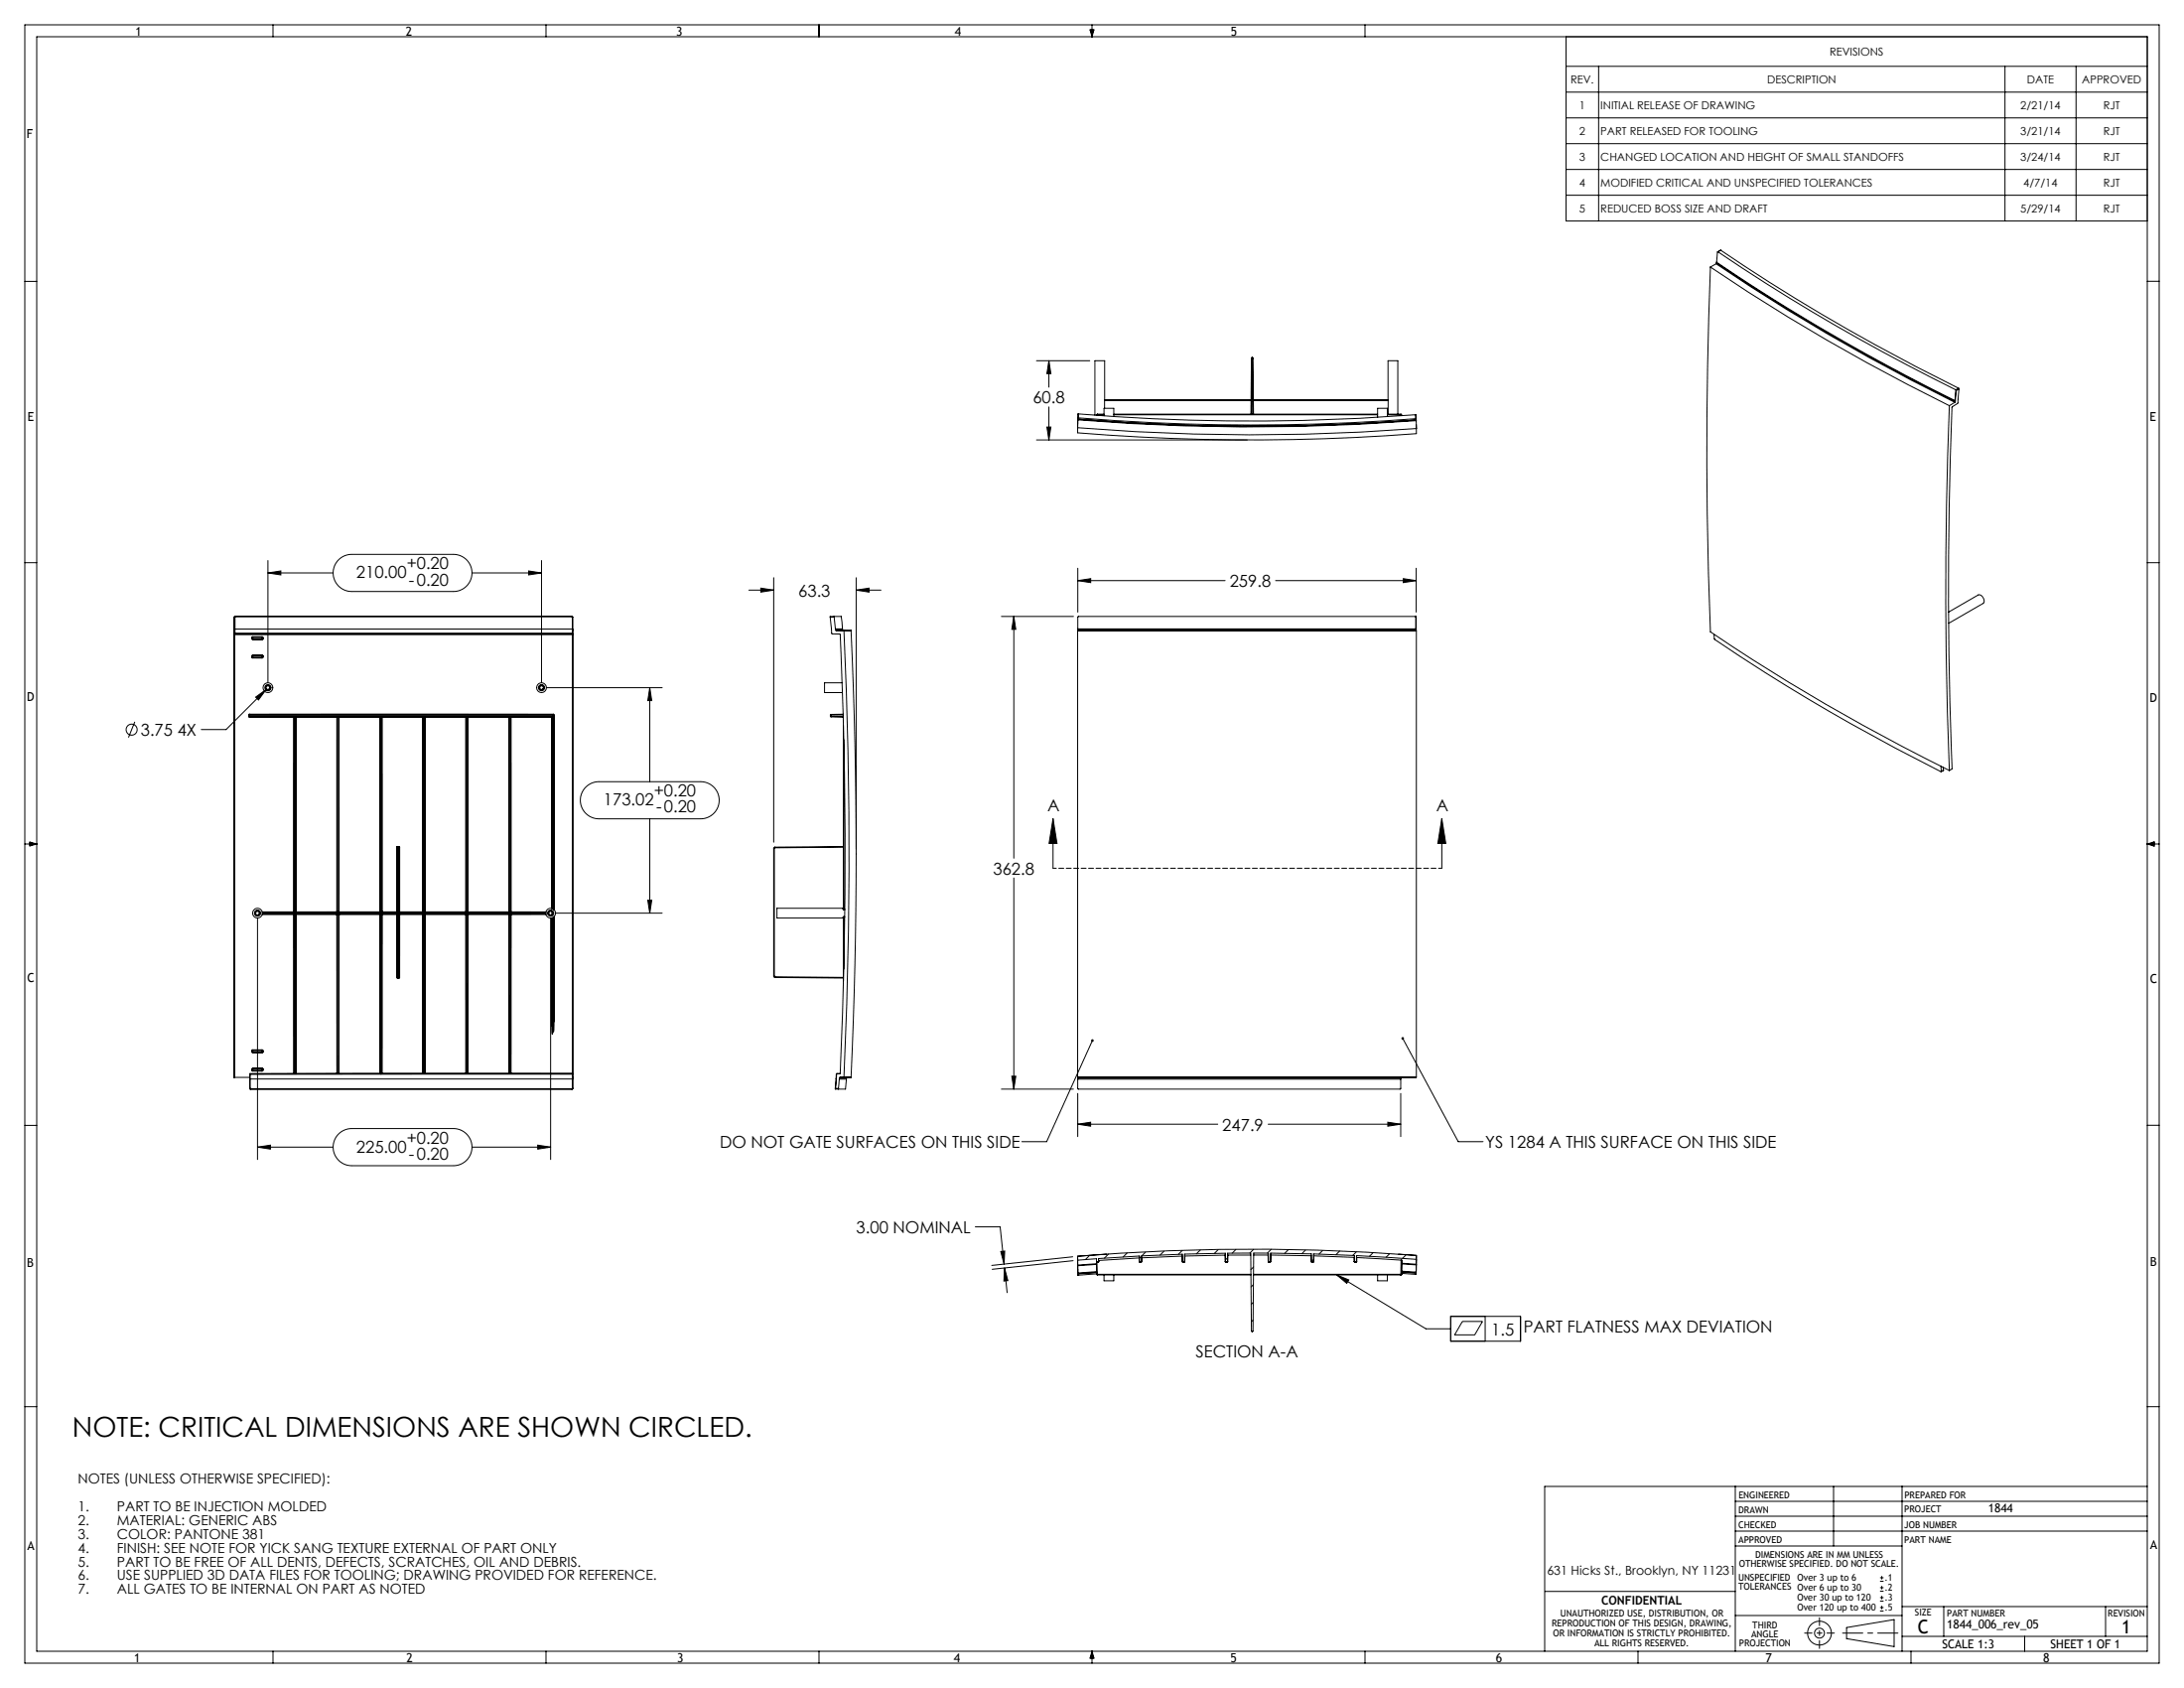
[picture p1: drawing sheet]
<svg xmlns="http://www.w3.org/2000/svg" width="559mm" height="432mm" viewBox="0 0 559 432" stroke-linecap="round" stroke-linejoin="round" font-family="sans-serif">
<g fill="none" stroke="#000" stroke-width=".25">
<path d="M6.3 6.4h546.1v419h-546.1zM9.4 9.4h540v413h-540zM69.8 6.4v3M139.7 6.4v3M209.5 6.4v3M278.9 7.6h1l-.5 1.8zM279.1 7.6l.3 1.8M279.4 6.4v3M279.7 7.6l-.3 1.8M349.2 6.4v3M400.7 9.4v47.1h148.7M400.7 17h148.7"/>
<path d="M409 17v39.5M513 17v39.5M531.2 17v39.5M400.7 30.2h148.7M400.7 36.8h148.7M400.7 23.6h148.7M400.7 43.3h148.7M400.7 49.9h148.7M6.3 72h3.1M437.6 68.3a1181.9 1181.9 0 0 0 0 93.3 515.9 515.9 0 0 0 61.2 35.5M437.6 68.3a516 516 0 0 0 61.2 35.5M439.1 67.5l-1.5 .8"/>
<path d="M439.1 67.5a513.2 513.2 0 0 0 61 35.4M439.2 67.3a513 513 0 0 0 61 35.4M439.2 67.3l-.1 .2M439.2 67.1a515.9 515.9 0 0 0 61 35.4M439.2 67.1v.2M439.6 64.4a509.9 509.9 0 0 0 60.8 35.3M439.6 64.4l-.4 2.7M440.3 64l-.7 .4M440.3 64a505.6 505.6 0 0 0 60.8 35.3M440.3 64l-.8 .4M549.4 72h3M265.2 92.3h13.6"/>
<path d="M268.4 92.3l.5 3.3h-1zM268.4 92.3v6.8M320.2 91.8h.2M320.2 91.8l-.1 14.1M320.4 91.8h.1M320.4 91.8l-.2 14.1M320.4 91.4l-.2 .4M320.4 91.4v.4M320.4 91.4h.1M320.4 91.4l.2 .4M320.4 91.8h.2M320.4 91.8l.2 14.1"/>
<path d="M320.6 91.8l.1 14.1M500.4 99.7h.1M500.4 99.7l.1 .2M500.4 99.7l-.2 2.8M500.5 99.9l-.2 2.6M501.1 99.3h.1M501.1 99.3l-.7 .4M501.1 99.3l.1 .2M501.2 99.5l-.3 3.6-1.4 1a1127.1 1127.1 0 0 0 0 92.6l-.7 .4M501.2 99.5l-.7 .4M265.2 112.5h53.9M267.9 109.2h1l-.5 3.3z"/>
<path d="M268.4 104.1v8.4M275.7 109.4v1.3M275.7 109.4a549.5 549.5 0 0 0 86.7 .2M275.8 107.5h.1M275.8 107.4l-.1 2M275.8 107.3l-.1 2.1M275.8 107.4a547.4 547.4 0 0 0 86.4 .2M275.8 107.2a547.3 547.3 0 0 0 86.4 .2M275.8 107.2v.2M275.8 107.2a547.3 547.3 0 0 0 86.4 .3M275.8 107.2h.1M275.8 106.9v.6"/>
<path d="M275.9 106.9a542.7 542.7 0 0 0 86.3 .2M275.9 106.9h-.1M276 105.9l-.1 1M276 105.9a541.3 541.3 0 0 0 86.2 .2M276 105.9h-.2v1M280.6 106.1h.2M280.6 106.1v.1M280.8 105.9l-.2 .2M280.8 105.9v.2M280.8 105.9h1.7M280.8 106.1v.1M280.8 106.1h1.7"/>
<path d="M282.5 106.4v-2h2.5v2.1M282.6 102.4v2M282.6 102.4h37.5M282.6 102.3v.1M282.6 102.3h37.5M282.6 102.3v-10h-2.5v13.9M285 105.9h67.5M285 106.1h67.5M320.7 102.3h34.4M320.7 102.4h34.5M355 106.6v-2.2h-2.5v2.3M355 105.9h3.4"/>
<path d="M355 106.1h3.4M355.1 102.3v-10h2.5v13.6M355.1 102.3l.1 .1M355.2 102.4v3.5M358.4 105.9l.2 .2M358.4 106.1h.2M358.4 105.9v.2M358.4 106.1v.2M358.6 106.1v.2M362.2 106.1v1M362.2 106.1h.1l.1 1M362.2 106.1h.1"/>
<path d="M362.2 107.5v.1M362.2 107.4h.1M362.2 107.1h.2M362.2 107.1v.3M362.2 107.1h.1M362.4 107.1v.3M362.4 107.4v.2M362.4 107.4l-.2 .1M362.4 107.4h.1M362.4 107.4h-.2M362.4 107.6v2M362.4 107.6h-.2"/>
<path d="M362.4 109.6v1.3a541.3 541.3 0 0 1-86.7-.2M498.8 103.8a1182.1 1182.1 0 0 0 0 93.3M500.1 102.9h.1M500.2 102.9l-1.4 .9M500.2 102.7l-.1 .2M500.2 102.7h.1M500.2 102.5v.2M500.2 102.5h.1M500.3 102.7l-.1 .2M500.3 102.5v.2M6.3 143.9h3.1M59.9 157.9h.1"/>
<path d="M59.9 157.9v4.1M60.1 157.7l-.2 .2M60.1 157.7h.1M60.1 157.7h86.2M60.1 157.7v3.2M68.6 146.6l3.3-.5v1zM68.6 143.4v31.2M68.6 146.6h16.6M86.6 143.2l1.6-1 1.5-.4h26.3a4.8 4.8 0 0 1 4.8 4.8 4.8 4.8 0 0 1-4.8 4.7h-26a4.8 4.8 0 0 1-4.4-2.9 4.8 4.8 0 0 1 1-5.2zM120.8 146.6h17.8M135.3 146.1l3.3 .5-3.3 .5zM138.6 143.4v31.2"/>
<path d="M146.3 157.7l.2 .2M146.3 157.7h.1M146.5 157.9v3h-86.4M146.5 157.9h.1M191.6 151h6.4M194.7 150.4l3.3 .6-3.3 .5zM198 147.8v67.6M212.4 157.9l.4 4.1 2.2 .3a1231.8 1231.8 0 0 1 0 112.4h-.9M213.4 157.7h-1v.2M213.4 157.7v.2M213.4 157.7h1.8M213.4 157.9h-1"/>
<path d="M213.4 157.9l.3 3M215.2 157.7l.4 3.5M219.1 151l3.3-.6v1.1zM219.1 147.8v69.4M219.1 151h6.3M256.2 157.7h18.5M259.4 157.7l.5 3.3h-1zM259.4 157.7v61.8M275.8 148.5l3.3-.5v1zM275.8 145.4v11.2M275.8 148.5h37.7M326.4 148.5h36"/>
<path d="M359.1 148l3.3 .5-3.3 .5zM362.2 157.7h-86.3l-.1 .2v3.2h86.4M362.2 157.7h.1M362.2 157.7l.2 3.2M362.2 157.7v3.2M362.4 145.4v11.2M498.6 156.6l7.6-4.4a1.44 1.44 0 0 1 1.2 2.2l-8.8 5M498.6 156.6h.1M549.4 143.9h3M59.9 162.3v113.3M59.9 162.3h.1M59.9 162.2v.1"/>
<path d="M59.9 161.1v114.5M59.9 162.2h.1M59.9 162v.2M59.9 162h.2M59.9 160.9h.2M60 162.3h86.5M60 162.3v113.3M60 162.2h86.5M60 162.2v.1M60.1 162.2h86.4M60.1 162.2h-.2M60.1 162h86.4"/>
<path d="M60.1 160.9v1.1M60.1 162v.2M64.5 168.1l.2 .2M64.5 168.1h.1M64.5 167.8v.3M64.5 167.8h.1M64.5 163.4l.2 .3M64.5 163.4h.1M64.5 163.1v.3M64.5 163.1h.1M64.5 168.1l.2 .1M64.6 163.4l.1 .2"/>
<path d="M64.6 163.1v.3M64.6 163.1h.1M64.6 163.4h.1M64.6 168.1l.1 .1M64.6 167.8v.3M64.6 163.4l.1 .1M64.7 168.3h2.4M64.7 167.5l-.2 .3M64.7 167.5v.1M64.7 163.7h2.4M64.7 162.9l-.2 .2M64.7 162.9v.1"/>
<path d="M64.7 168.2v.1M64.7 168.2h2.4M64.7 167.6l-.2 .2M64.7 167.6h.1M64.7 168.2h.1M64.7 167.6v.1M64.7 167.7l-.1 .1M64.7 167.7h2.4M64.7 163.6v.1M64.7 163.6h2.4M64.7 163l-.1 .1M64.7 163h.1"/>
<path d="M64.7 163.1h-.1M64.7 163v.1M64.7 163.5v.1M64.7 163.1h2.4M64.7 163.5h2.4M64.7 163.6h.1M65.4 178.3l2.7-1.9-2 2.7zM67.1 162.9l.2 .2M67.1 162.9h-2.4M67.1 162.9v.1M67.1 163.1h.1M67.1 163.5v.1"/>
<path d="M67.1 163v.1M67.1 163l.1 .1M67.1 163.6h.1M67.1 167.5l.2 .3M67.1 167.5h-2.4M67.1 167.5v.1M67.1 168.2h.1M67.1 167.6v.1M67.1 167.7v.1M67.1 167.6l.1 .2M67.1 163h-2.4M67.1 163h.1"/>
<path d="M67.1 163.6v.1M67.1 167.6h-2.4M67.1 167.6h.1M67.1 168.2v.1M67.1 163.4v.1M67.1 163.4h.1M67.1 163.1v.3M67.1 168.1v.1M67.1 168.1h.1M67.1 167.8h.1M67.1 167.8v.3M67.2 163.4l-.1 .2"/>
<path d="M67.2 163.4h.1M67.2 168.1l-.1 .1M67.2 168.1h.1M67.2 163.1v.3M67.2 163.1h.1M67.2 167.8v.3M67.2 167.8h.1M67.3 163.1v.3M67.3 163.1h-.1M67.3 163.4l-.2 .3M67.3 163.4h-.1M67.3 167.8v.3"/>
<path d="M67.3 167.8h-.1M67.3 168.1l-.2 .2M67.3 168.1h-.1M68.1 176.4l-10.3 10.2h-6.3M139.8 175.9h29.6M146.5 162v.2M146.5 162.2h.1M146.5 161.1l.1 114.5M146.5 160.9v1.1M146.5 162.2v.1M146.5 162.3v112.4M166.3 175.9l.5 3.3h-1.1z"/>
<path d="M166.3 175.9v24.1M213.7 160.9h1.8M213.7 160.9l.1 .2M213.8 161.1l.1 .2M213.8 161.1h1.7M213.9 161.3h2M213.9 161.3h3.9M215.4 174.7h-4.4v2.5h4.5M215.5 160.9h.1M215.9 161.3a1248.2 1248.2 0 0 1 0 114.3M215.9 161.3h1.9M217.8 161.3a1249.9 1249.9 0 0 1 0 114.3h-1.9"/>
<path d="M275.7 161.3h86.7v114.3h-86.7zM275.8 160.9h86.4M362.2 161.1v.2h-86.4M362.2 160.9v.2M362.2 161.1h.2M362.2 160.9h.2M362.4 161.1v.2M362.4 160.9v.2M438.5 162.2l.2 1.3a491.5 491.5 0 0 0 57.9 33.9l.1-.1M34.5 184.6l-1.6 4.1M63.6 182.9h.1M63.6 183.3l.2 .1"/>
<path d="M63.6 182.9v.4M63.7 183.2h.2M63.7 182.9h.2M63.7 183.2l.2 .2M63.7 183.2l-.1 .1M63.7 182.9v.3M63.8 182.7l.1 .1M63.8 182.7l-.2 .2M63.8 183.4h11.3M63.8 182.7h77.8M63.9 182.9v.3M63.9 182.8l-.2 .1"/>
<path d="M63.9 182.8v.1M63.9 182.9h77.6M63.9 182.8h77.6M63.9 183.2v.2M63.9 183.4h-.1M63.9 183.2h77.6M63.9 183.4h77.7M75.1 183.4l.1 .1M75.1 183.4l.2 .1M75.1 183.4h.1M75.2 183.5v49.7M75.2 183.5h.1"/>
<path d="M75.3 183.5h-.1M75.3 183.5h.3M75.3 183.5v49.7M75.6 183.5h.1M75.6 183.5v49.7M75.7 183.5v49.7M75.7 183.5h.1M75.8 183.4l-.2 .1M75.8 183.4l-.1 .1M75.8 183.4h.1M75.8 183.4h10.3M86.1 183.4l.1 .1"/>
<path d="M86.1 183.4l.2 .1M86.1 183.4h.1M86.2 183.5v49.7M86.2 183.5h.1M86.3 183.5h-.1M86.3 183.5h.3M86.3 183.5v49.7M86.6 183.5h.1M86.6 183.5v49.7M86.7 183.5v49.7M86.7 183.5h.1M86.7 183.5l.1 49.7"/>
<path d="M86.8 183.4l-.2 .1M86.8 183.4l-.1 .1M86.8 183.4h.1M86.8 183.4h10.3M97.1 183.4l.1 .1M97.1 183.4l.2 .1M97.1 183.4h.1M97.2 183.5v49.7M97.2 183.5h.1M97.3 183.5h-.1M97.3 183.5h.3M97.3 183.5v49.7"/>
<path d="M97.6 183.5h.1M97.6 183.5v49.7M97.7 183.5v49.7M97.7 183.5h.1M97.8 183.5v49.7M97.8 183.4l-.2 .1M97.8 183.4l-.1 .1M97.8 183.4h.1M97.8 183.4v.1M108.1 183.4l.1 .1M108.1 183.4h-10.3M108.1 183.4l.2 .1"/>
<path d="M108.1 183.4h.1M108.2 183.5v49.7M108.2 183.5h.1M108.3 183.5h-.1M108.3 183.5h.3M108.3 183.5v49.7M108.6 183.5h.1M108.6 183.5v49.7M108.7 183.5v49.7M108.7 183.5h.1M108.7 183.5l.1 49.7M108.8 183.4l-.2 .1"/>
<path d="M108.8 183.4l-.1 .1M108.8 183.4h.1M119.1 183.4l.1 .1M119.1 183.4h-10.3M119.1 183.4l.2 .1M119.1 183.4h.1M119.2 183.5v49.7M119.2 183.5h.1M119.3 183.5h-.1M119.3 183.5h.3M119.3 183.5v49.7M119.6 183.5h.1"/>
<path d="M119.6 183.5v49.7M119.7 183.5v49.7M119.7 183.5h.1M119.7 183.5l.1 49.7M119.8 183.4l-.2 .1M119.8 183.4l-.1 .1M119.8 183.4h.1M130.1 183.4l.1 .1M130.1 183.4h-10.3M130.1 183.4l.2 .1M130.1 183.4h.1M130.2 183.5v49.7"/>
<path d="M130.2 183.5h.1M130.3 183.5h-.1M130.3 183.5h.3M130.3 183.5v49.7M130.6 183.5h.1M130.6 183.5v49.7M130.7 183.5v49.7M130.7 183.5h.1M130.8 183.4l-.2 .1M130.8 183.4l-.1 .1M130.8 183.4h.1M141.1 183.4l.1 .1"/>
<path d="M141.1 183.4h-10.3M141.1 183.4l.2 .1M141.1 183.4h.1M141.2 183.5v48.8M141.2 183.5h.1M141.3 183.5h-.1M141.3 183.5h.3M141.3 183.5v48.8M141.5 183.2l.1 .2M141.5 182.8v.1M141.5 183.2l.2 .1M141.5 182.9h.2"/>
<path d="M141.5 182.8l.2 .1M141.5 182.9v.3M141.6 182.7l.1 .2M141.6 182.7l-.1 .1M141.6 183.4h.1M141.6 183.4v.1M141.6 183.5h.1M141.6 183.5v49M141.7 183.3l-.1 .1M141.7 182.9v.4M141.7 183.3h.1M141.7 183.3v.2"/>
<path d="M141.7 183.5v49.1M141.7 182.9v49.7M141.7 182.9h.1M212.5 183.2l.1 .1M212.5 182.9h.1M212.5 183.2l.1 .2M212.5 182.9v.3M212.6 182.8v.1M212.6 183.3l3.1 .1h-3.1M212.6 183.3v.1M212.6 182.8l-.1 .1M212.6 182.9v.4"/>
<path d="M215.7 182.7l-3.1 .1M215.7 182.9h-3.1M215.8 185.6v46.9M215.9 189.2v43.4M496.6 196l.1 1.3M497.2 196.3v.7M497.2 197.1l-.5 .3M497.2 196.9l.1 .1M497.2 197l-.5 .3M497.2 197v.1M497.3 197l-.1 .1M497.3 197h-.1"/>
<path d="M6.3 215.9h3.1M7.6 215.4l1.8 .5-1.8 .5zM7.6 215.6l1.8 .3M9.4 215.9l-1.8 .3M101.5 216.7v16.6M101.5 216.7l.2 .2M101.7 216.5l-.2 .2M101.7 216.5l.1 .2M101.7 216.5h.4M101.7 216.9v.1M101.7 217h.2M101.7 217v32.7"/>
<path d="M101.8 216.7l.1 .3M101.8 216.7l-.1 .2M101.8 216.7h.1M101.9 217h.1M101.9 217v32.7M101.9 217h.2M101.9 216.7v.3M101.9 216.7l.2 .2M102.1 217v32.7M102.1 216.9v.1M102.1 216.5l.2 .2M102.1 216.5l-.2 .2"/>
<path d="M102.3 216.7l-.2 .2M102.3 216.7v16.6M149.9 201.4l1.5-1.1 1.5-.3h26.4a4.8 4.8 0 0 1 4.7 4.7 4.8 4.8 0 0 1-4.7 4.8h-26.1a4.8 4.8 0 0 1-4.4-3 4.8 4.8 0 0 1 1.1-5.1zM166.3 209.5v24.1M198 217h.1M198 217v32.7M198.1 217v32.7M198.3 216.9l-.2 .1M198.3 216.7v.2M198.3 216.7l-.3 .3M215.8 216.6l-17.5 .1M215.8 216.7l-17.5 .2"/>
<path d="M269.4 209.4l1 6.4h-2zM269.4 209.4v12.7M368.9 209.4l1 6.4h-2zM368.9 209.4v12.7M549.4 215.9h3M549.4 215.9l1.8 .3M549.4 215.9l1.8-.6v1.2zM551.2 215.6l-1.8 .3M65.9 234.9v61.7M67.1 233.9h8M67.1 233.3h34.5M67.1 233.8h34.5"/>
<path d="M67.1 233.5h34.5M67.1 233.7h34.5M75.1 233.9l.1 .1M75.1 233.3h-8M75.1 233.3h.1M75.1 233.3h.2M75.1 233.9l.2 .1M75.1 233.9h.1M75.2 233.2l-.1 .1M75.2 234v40.6M75.2 233.2h.1M75.2 234h.1"/>
<path d="M75.3 233.2v.1M75.3 234h-.1M75.3 233.3h.3M75.3 233.2h.3M75.3 234h.3M75.3 234v40.6M75.6 233.2v.1M75.6 234h.1M75.6 234v40.6M75.7 233.2h-.1M75.7 233.2l.1 .1M75.7 234h.1"/>
<path d="M75.7 234v40.6M75.7 233.2h.1M75.8 233.3h-.2M75.8 233.9l-.2 .1M75.8 233.9l-.1 .1M75.8 233.9h.1M75.8 233.3h.1M75.8 233.9h10.3M86.1 233.9l.1 .1M86.1 233.3h-10.3M86.1 233.3h.1M86.1 233.3h.2"/>
<path d="M86.1 233.9l.2 .1M86.1 233.9h.1M86.2 234v40.5M86.2 233.2l-.1 .1M86.2 233.2h.1M86.2 234v40.6M86.2 234h.1M86.3 234h-.1M86.3 233.2v.1M86.3 233.3h.3M86.3 233.2h.3M86.3 234h.3"/>
<path d="M86.3 234v40.6M86.6 234h.1M86.6 233.2v.1M86.6 234v40.6M86.7 233.2h-.1M86.7 233.2l.1 .1M86.7 234v40.6M86.7 234h.1M86.8 233.2v.1M86.8 234l-.1 40.5M86.8 233.2h-.1M86.8 233.3h-.2"/>
<path d="M86.8 233.9l-.2 .1M86.8 233.9l-.1 .1M86.8 233.9h.1M86.8 233.9v.1M86.8 233.9h10.3M86.8 233.3h.1M97.1 233.9l.1 .1M97.1 233.3h-10.3M97.1 233.3h.1M97.1 233.3h.2M97.1 233.9l.2 .1M97.1 233.9h.1"/>
<path d="M97.2 233.2l-.1 .1M97.2 234v40.5M97.2 233.2h.1M97.2 234v40.6M97.2 234h.1M97.3 233.2v.1M97.3 234h-.1M97.3 233.3h.3M97.3 233.2h.3M97.3 234h.3M97.3 234v40.7M97.6 234h.1"/>
<path d="M97.6 233.2v.1M97.6 234v40.7M97.7 233.2h-.1M97.7 233.2l.1 .1M97.7 234v40.6M97.7 234h.1M97.8 233.2v.1M97.8 234l-.1 40.5M97.8 233.2h-.1M97.8 233.3h-.2M97.8 233.9l-.2 .1M97.8 233.9l-.1 .1"/>
<path d="M97.8 233.9h.1M97.8 233.9v.1M97.8 233.3h3.7M97.8 233.3h.1M97.8 233.9h3.7M101.5 233.3h.1M101.5 233.9v16.1M101.6 233.3v.2M101.6 233.8l-.1 .1M101.6 233.7v.1M101.6 233.5v.2M102.2 233.7v.1"/>
<path d="M102.2 233.5v.2M102.2 233.5h37.4M102.2 233.7h37.4M102.2 233.3v.2M102.2 233.8l.1 .1M102.2 233.3h37.5M102.2 233.8h37.5M102.3 233.9v16.1M102.3 233.3h-.1M102.3 233.3h5.8M108.1 233.3h.1M108.1 233.9l.1 .1"/>
<path d="M108.1 233.9h-5.8M108.1 233.9l.2 .1M108.1 233.3h.2M108.1 233.9h.1M108.2 233.2l-.1 .1M108.2 234v40.5M108.2 233.2h.1M108.2 234h.1M108.3 233.2v.1M108.3 234h-.1M108.3 233.3h.3M108.3 233.2h.3"/>
<path d="M108.3 234h.3M108.3 234v40.6M108.6 234h.1M108.6 233.2v.1M108.6 234v40.6M108.7 233.2h-.1M108.7 233.2l.1 .1M108.7 234v40.5M108.7 234h.1M108.8 234l-.1 40.5M108.8 233.2v.1M108.8 233.2h-.1"/>
<path d="M108.8 233.9l-.2 .1M108.8 233.3h-.2M108.8 233.9l-.1 .1M108.8 233.9h.1M108.8 233.9v.1M108.8 233.3h10.3M108.8 233.3h.1M119.1 233.3h.1M119.1 233.9l.1 .1M119.1 233.9h-10.3M119.1 233.9l.2 .1M119.1 233.3h.2"/>
<path d="M119.1 233.9h.1M119.2 234v40.5M119.2 233.2l-.1 .1M119.2 233.2h.1M119.2 234h.1M119.3 233.2v.1M119.3 234h-.1M119.3 233.3h.3M119.3 233.2h.3M119.3 234h.3M119.3 234v40.5M119.6 234h.1"/>
<path d="M119.6 233.2v.1M119.6 234v40.5M119.7 233.2h-.1M119.7 233.2l.1 .1M119.7 234v40.5M119.7 234h.1M119.8 234l-.1 40.5M119.8 233.2v.1M119.8 233.2h-.1M119.8 233.9l-.2 .1M119.8 233.3h-.2M119.8 233.9l-.1 .1"/>
<path d="M119.8 233.9h.1M119.8 233.9v.1M119.8 233.3h10.3M119.8 233.3h.1M130.1 233.9l.1 .1M130.1 233.9h-10.3M130.1 233.3h.1M130.1 233.9l.2 .1M130.1 233.3h.2M130.1 233.9h.1M130.2 233.2l-.1 .1M130.2 233.2h.1"/>
<path d="M130.2 234v40.5M130.2 234h.1M130.3 233.2v.1M130.3 234h-.1M130.3 233.3h.3M130.3 233.2h.3M130.3 234h.3M130.3 234v40.5M130.6 233.2v.1M130.6 234h.1M130.6 234v40.5M130.7 233.2h-.1"/>
<path d="M130.7 233.2l.1 .1M130.7 234h.1M130.7 234v40.5M130.7 233.2h.1M130.8 233.9l-.2 .1M130.8 233.3h-.2M130.8 233.9l-.1 .1M130.8 233.9h.1M130.8 233.3h8.9M130.8 233.3h.1M139.7 233.9h-8.9M140.9 234.9v61.7"/>
<path d="M141.1 232.4l.1-.1zM141.1 234.8l.1 .1zM141.2 232.3h.1M141.2 234.9v27.5M141.2 234.9h.1M141.2 233.3a.46 .46 0 0 0-.6 0 .46 .46 0 0 0 0 .6 .46 .46 0 0 0 .6 0M141.2 233.1v1M141.3 234.8v.1M141.3 232.3v.1M141.3 234.9h-.1M141.3 232.3l.3 .2M141.3 234.9v29.6"/>
<path d="M141.6 234.6v.1M141.6 232.5v.1M141.6 232.5l.1 .1M141.6 234.7l-.3 .2M141.6 234.7v29.1M141.7 234.6l-.1 .1M141.7 232.6v.1M141.7 232.6h.1M141.7 234.6v26.7M141.7 234.5v26.8M141.7 234.5v.1M141.7 234.6h.1"/>
<path d="M142.2 233.6h27.2M165.7 230.3h1.1l-.5 3.3zM215.7 234.8h.1M215.7 232.4v.2M215.7 232.6l.2 .1M215.7 234.6v.2M215.7 234.6l.1 .1M215.8 232.4h-.1M215.8 232.3h-17v2.5h17M215.8 232.3h.1M215.8 232.5l-.1 .1M215.8 232.5l.1 .1"/>
<path d="M215.8 232.3l-.1 .1M215.8 234.7v16.3M215.9 234.5l-.2 .1M215.9 234.5v.1M215.9 232.7h.2M215.9 232.6v.1M215.9 234.6l-.1 .1M215.9 232.6h.2M215.9 234.6v13.3M216.1 234.6h-.2M216.1 234.5h-.2M259.4 224.6v54"/>
<path d="M101.5 250l.2 .2M101.7 250.2h.4M101.7 249.9l.1 .1M101.7 249.9l-.2 .1M101.7 249.7h.2M101.7 249.7v.2M101.8 250h.1M101.8 250l-.1 .2M101.9 249.7l-.1 .3M101.9 249.7h.1M101.9 249.7v.3M101.9 249.7h.2"/>
<path d="M101.9 250l.2 .2M102.1 249.7v.2M102.1 249.9l-.2 .1M102.1 249.9l.2 .1M102.3 250l-.2 .2M198 249.7l.3 .3M198 249.7h.1M198.1 249.7l.2 .2M198.3 249.9v.1M198.3 250l17.5 .2M198.3 249.9l17.5 .1M59.9 275.6h.1"/>
<path d="M60 275.6h3.9M60 275.6h-.1M63.9 274.7v.9M63.9 274.7v.1M63.9 275.6v.2M63.9 274.8h.1M63.9 274.8v3.6M63.9 278.4l.2 .2M63.9 278.4h.1M64 274.7h-.1M64 274.7h.1M64 274.7v.1"/>
<path d="M64 274.7l-.1 .1M64 276v2.4M64 276h82.4M64 276l-.1 2.4M64 274.8h-.1M64 274.8v1.2M64 278.4l.1 .1M64 278.4h-.1M64.1 278.6h82.3M64.1 278.6h.1M64.1 278.5v.1M64.5 268.8v.3"/>
<path d="M64.5 269.1l.2 .2M64.5 273.5v.2M64.5 273.7l.2 .3M64.5 269.1l.2 .1M64.5 269.1h.1M64.5 268.8h.1M64.6 273.5h-.1M64.6 273.5h.1M64.6 273.7l.1 .2M64.6 273.7h-.1M64.6 273.7h.1M64.6 273.5v.2"/>
<path d="M64.6 269.1l.1 .1M64.6 268.8v.3M64.6 273.7l.1 .1M64.7 268.6l-.2 .2M64.7 268.6h.1M64.7 269.3h2.4M64.7 273.2l-.2 .3M64.7 273.2v.1M64.7 274h2.4M64.7 269.2v.1M64.7 269.2h2.4M64.7 269.2h.1"/>
<path d="M64.7 268.6v.1M64.7 268.7l-.1 .1M64.7 268.7h2.4M64.7 273.3l-.1 .2M64.7 273.3h.1M64.7 273.9v.1M64.7 273.9h2.4M64.7 273.4l-.1 .1M64.7 273.3v.1M64.7 273.8v.1M64.7 273.4h2.4M64.7 273.8h2.4"/>
<path d="M64.7 273.9h.1M67.1 273.2l.2 .3M67.1 273.2h-2.4M67.1 273.2v.1M67.1 273.3v.1M67.1 273.4v.1M67.1 273.8v.1M67.1 273.3l.1 .2M67.1 273.9h.1M67.1 268.5l.2 .3M67.1 268.5l-2.4 .1M67.1 268.5v.1"/>
<path d="M67.1 268.6v.1M67.1 269.2h.1M67.1 268.7v.1M67.1 268.6l.1 .2M67.1 273.9v.1M67.1 273.3h-2.4M67.1 273.3h.1M67.1 269.2v.1M67.1 268.6h-2.4M67.1 268.6h.1M67.1 273.7v.1M67.1 273.7h.1"/>
<path d="M67.1 273.5h.1M67.1 273.5v.2M67.1 269.1v.1M67.1 269.1h.1M67.1 268.8h.1M67.1 268.8v.3M67.2 273.7l-.1 .2M67.2 273.7h.1M67.2 269.1l-.1 .1M67.2 269.1h.1M67.2 273.5h.1M67.2 273.5v.2"/>
<path d="M67.2 268.8h.1M67.2 268.8v.3M67.3 273.7l-.2 .3M67.3 273.5v.2M67.3 269.1l-.2 .2M67.3 268.8v.3M75.1 274.6h.1M75.1 274.6l-11.1 .1M75.1 274.6h.2M75.2 274.6h-.1M75.2 274.6h.1M75.3 274.6h.3"/>
<path d="M75.3 274.6h.1M75.6 274.6h.1M75.7 274.6h-.1M75.7 274.6h.1M75.8 274.6h-.2M75.8 274.6h.1M86.1 274.6h.1M86.1 274.6h-10.3M86.2 274.5l-.1 .1M86.2 274.5v.1M86.2 274.6h.1M86.2 274.6h-.1"/>
<path d="M86.2 274.6l-22.2 .1M86.3 274.6h.1M86.3 274.6h-.1M86.3 274.6h.3M86.6 274.6h.1M86.7 274.6h-.1M86.7 274.6h.1M86.7 274.5v.1M86.7 274.5l.1 .1M86.8 274.6h-.1M86.8 274.6h.1M97.1 274.6h-10.4"/>
<path d="M97.1 274.6h.1M97.1 274.6l.2 .1M97.2 274.5l-.1 .1M97.2 274.5h.1M97.2 274.5v.1M97.2 274.6l.1 .1M97.2 274.6h-.1M97.3 274.7h.3M97.3 274.7h.1M97.6 274.7h.1M97.7 274.6l-.1 .1M97.7 274.6h.1"/>
<path d="M97.7 274.5l.1 .1M97.7 274.5v.1M97.7 274.5h.1M97.8 274.6l-.2 .1M97.8 274.6h.1M108.1 274.6h.1M108.1 274.6h-10.3M108.1 274.6l.2 .1M108.2 274.5h.1M108.2 274.5l-.1 .1M108.2 274.5l.1 .1M108.3 274.6v.1"/>
<path d="M108.6 274.6v.1M108.6 274.6h-.3M108.6 274.7h-.3M108.7 274.5l-.1 .1M108.7 274.5l.1 .1M108.7 274.5h.1M108.8 274.6l-.2 .1M108.8 274.6h37.6M108.8 274.6h.1M119.1 274.6h.1M119.1 274.6h-10.3M119.1 274.6h.2"/>
<path d="M119.2 274.5l-.1 .1M119.2 274.5h.1M119.3 274.6h.3M119.3 274.5v.1M119.3 274.5h.3M119.6 274.5v.1M119.7 274.5h-.1M119.7 274.5l.1 .1M119.7 274.5h.1M119.8 274.6h-.2M119.8 274.6h.1M119.8 274.6h10.3"/>
<path d="M130.1 274.6h.1M130.1 274.6h.2M130.2 274.5l-.1 .1M130.2 274.5h.1M130.3 274.5v.1M130.3 274.5h.3M130.6 274.6h-.3M130.6 274.5v.1M130.7 274.5h-.1M130.7 274.5l.1 .1M130.7 274.5h.1M130.8 274.6h-.2"/>
<path d="M130.8 274.6h15.7M130.8 274.6h.1M141.2 262.4l.1 2.1M141.6 263.8l-.3 .7M141.7 261.3l-.1 2.5M146.3 278.5h-82.2M146.3 278.5l.1 .1M146.4 278.6h.1M146.4 278.4l-.1 .1M146.4 278.4h.1M146.4 276v2.4M146.4 274.8h-82.4"/>
<path d="M146.4 274.8v1.2M146.4 276h.1M146.4 274.8h.1M146.4 274.6v.2M146.4 274.6l.1 .1M146.5 274.6v.1M146.5 274.6h-.1M146.5 278.4h.1M146.5 278.4l-.1 .2M146.5 274.8v3.6M146.5 274.7v.1M146.5 275.6v2.8"/>
<path d="M146.5 274.7h.1M146.6 275.6h-.1M213.7 278.4l.1 .2M213.8 278.6h.7M213.8 278.4h.7M213.8 278.4v.2M213.9 276l-.1 2.4M213.9 276h.1M214 274.8h.1M214 274.8l-.1 1.2M214 276l-.2 2.4M214.1 274.8l-.1 1.2"/>
<path d="M214.1 274.7v.1M214.1 274.6v.1M214.1 274.6l-.1 .2M214.5 278.4v.2M214.7 276.1h1.8M214.7 276.1l-.2 2.3M214.8 275.8h1.7M214.8 275.8l-.1 .3M214.9 275.6l-.1 .2M215 274.6h-.9M215.9 275.6h-1M216.6 276.1l-.3 2.5h-1.8"/>
<path d="M216.6 275.7v.4M217.8 275.6h-2.9M256.2 278.6h18.4M258.9 275.3h1l-.5 3.3zM275.7 275.6h82.7M275.7 275.6v.2M275.7 276.1h82.7M275.7 275.8h82.7v.3M275.7 275.8v2.6l.2 .2h82.3l.2-.2v-2.3M275.7 279.7v11.1M279.5 266.2l-11.7 25.8h-6.4M358.4 279.7v11.1"/>
<path d="M358.4 275.6h.1M358.4 275.6h3.9M358.9 265.6l14.2 26.4h6.4M6.3 287.9h3.1M65.9 293.4l3.3-.5v1.1zM65.9 293.4h19.3M86.6 290.1l1.6-1 1.5-.4h26.3a4.8 4.8 0 0 1 4.8 4.7 4.8 4.8 0 0 1-4.8 4.8h-26a4.8 4.8 0 0 1-4.4-2.9 4.8 4.8 0 0 1 1-5.2zM120.8 293.4h20.1M137.6 292.9l3.3 .5-3.3 .6zM275.7 287.6l3.4-.5v1zM275.7 287.6h35.9M324.5 287.6h33.9"/>
<path d="M355.1 287.1l3.3 .5-3.3 .5zM549.4 287.9h3M249.5 313.8h6.4l1 9.6M302.5 319.9l-1 1M307.1 319.7l-1 1M311.7 319.7l-1 .9M316.2 319.6l-.9 1M320.7 319.6l-.9 .9M325.2 319.6l-.9 1M329.6 319.7l-.9 .9M334 319.8l-.9 .9M338.4 319.9l-.9 .9"/>
<path d="M256.1 320.1l1-.1-.2 3.4zM257 324.4l.9 3.2-1 .1zM257 324.4l.7 6.3M274.5 321.5l-20.7 2.2M274.6 322.5l-20.7 2.2M275.7 321.4l.1 3.4M275.7 321.4v1M275.7 322.4v1.2M275.7 323.6v.2M275.7 322.4l4.8-.4 .1 .7M275.7 323.8l.1 1.8M275.8 324.9v1.3"/>
<path d="M275.8 324.8v.1M275.8 325.6v.2M275.8 325.9v.3M275.8 325.8v.1M278.8 321.1l-1.1 1.1M280.6 322.7v.1M280.6 322.7v.2M280.6 322.9h.1M280.6 322.9v3.1M280.6 323.3l-4.9 .3M280.6 323.4l-4.9 .4M280.6 325.3l-4.8 .3"/>
<path d="M280.6 325.5l-4.8 .3M280.6 325.5l-4.8 .4M280.6 325.9l-4.8 .3M280.6 326h.1M280.6 326l.2 .1M280.6 322.8v.1M280.6 322.8h.4M280.6 322.9h.4M280.6 322.9l.1 3.1M280.7 326l.1 .1M280.7 326h39.4M280.8 326.1h39.3"/>
<path d="M281 322.8v.1M281.1 322.7v-.7l10.4-.7 .1 1.4M281.1 322.7l-.1 .1M281.1 322.7h.1M281.1 322.7l-.1 .2M281.1 322.4h.1M281.1 322.4v.3M282.5 326.1v1.5h2.5v-1.5M283.1 320.8l-7.4 .6M283.6 320.8l-1 1.1M288.4 320.5l-1.1 1.1M291.5 321.8l-10.4 .6"/>
<path d="M291.5 321.8v.9M291.5 322.7l.1 .2M291.5 322.7h.1M291.5 321.8h.1M291.6 322.7v.1M291.6 322.8v.1M291.6 322.8h.4M291.6 322.9h.4M292 322.8v.1M292.1 322.7v-1.4l10.4-.5 .1 1.9M292.1 322.7l-.1 .1M292.1 322.7h.1"/>
<path d="M292.1 322.7l-.1 .2M292.2 321.8h-.1M292.2 321.8l-.1 .9M293.1 320.3l-1.6 1.6M297.8 320.1l-1 1M302.5 321.3l-10.3 .5M302.5 321.3v1.4M302.5 322.7l.1 .2M302.5 322.7h.1M302.5 321.3h.1M302.6 322.7v.1M302.6 322.8v.1"/>
<path d="M302.6 322.8h.4M302.6 322.9h.4M303 322.8v.1M303.1 322.7v-1.9l10.4-.2 .1 2.1M303.1 322.7l-.1 .1M303.1 322.7h.1M303.1 321.3h.1M303.1 322.7l-.1 .2M303.2 321.3l-.1 1.4M313.4 321.1l-10.2 .2M313.4 321.1l.1 1.6M313.5 322.7l.1 .2"/>
<path d="M313.5 322.7h.1M313.5 321.1h-.1M313.6 322.7v.1M313.6 322.8v.1M313.6 322.8h.4M313.6 322.9h.4M314 322.8v.1M314.1 322.7v-2.1l5.9-.1 .2 20 .2 .1 .2-.1 .2-20 3.7 .1 .1 2.1M314.1 322.7l-.1 .1M314.1 322.7h.1M314.1 321.8l-.5 .5M314.1 321.1h.1"/>
<path d="M314.1 322.7l-.1 .2M314.2 321.1l-.1 1.6M320 321.1h-5.8M320.6 337.7l-.4 .4M320.7 333.1l-.6 .6M320.7 328.6l-.6 .6M320.7 326.1h37.7M320.7 326h37.7M320.7 324.1l-.6 .7M324.4 321h-3.6M324.4 321l.1 1.7M324.5 322.7l.1 .2"/>
<path d="M324.5 322.7h.1M324.5 321h-.1M324.6 322.7v.1M324.6 322.8v.1M324.6 322.8h.4M324.6 322.9h.4M325 322.8v.1M325.1 322.7v-2.1l10.4 .2 .1 1.9M325.1 322.7l-.1 .1M325.1 322.7h.1M325.1 321h.1M325.1 322.7l-.1 .2"/>
<path d="M325.2 321l10.2 .2M325.2 321l-.1 1.7M335.4 321.2h.1M335.4 321.2l.1 1.5M335.5 322.7l.1 .2M335.5 322.7h.1M335.6 322.7v.1M335.6 322.8v.1M335.6 322.8h.4M335.6 322.9h.4M336 322.8v.1M336.1 322.7v-1.9l10.4 .4 .1 1.5"/>
<path d="M336.1 322.7l-.1 .1M336.1 322.7h.1M336.1 322.2l-.5 .5M336.1 321.2l.1 .1M336.1 322.7l-.1 .2M336.2 321.3l10.3 .3M336.2 321.3l-.1 1.4M342 326.1l3.1 1.3-.5 .9zM342 326.1l22.8 13.8h6.4M342.8 320l-1 1M346.5 321.6h.1M346.5 321.6v1.1"/>
<path d="M346.5 322.7l.1 .2M346.5 322.7h.1M346.6 322.7v.1M346.6 322.8v.1M346.6 322.8h.4M346.6 322.9h.4M347 322.8v.1M347 320.2l-.9 .9M347.1 322.7l-.1 .1M347.1 322.7h.1M347.1 321.7h.1M347.1 322.7l-.1 .2"/>
<path d="M347.2 321.7l11.3 .7M347.2 321.7l-.1 1M351.3 320.5l-.9 .9M352.5 326.1v1.5h2.5v-1.5M355.5 320.7l-.9 .9M357.8 320.8l4.6 .3M358.4 326h.2M358.4 326v.1M358.5 322.4h.1M358.5 322.4l-.1 3.6M358.6 326l-.2 .1M358.6 326h.1"/>
<path d="M358.6 325.7l3.6 .3M358.6 325.4l3.6 .2M358.6 325.3l3.6 .3M358.6 325.2l3.6 .2M358.6 323.3l3.7 .3M358.6 323.1l3.7 .3M358.6 322.4h.1M358.6 322.4v3.6M359.8 321l-1 .9M362.2 325.6v.4M362.2 325.6h.1M362.2 326h.1"/>
<path d="M362.2 325.4v.2M362.2 325.4h.1M362.3 322.1l-15.2-.9v1.5M362.3 323.4h.1M362.3 323.4v.2M362.3 322.1v1.3M362.3 322.1h.1M362.3 326h-.1M362.3 325.6v.4M362.3 325.6h.1M362.3 325.4v.2M362.4 324.6l-.1 1.4"/>
<path d="M362.4 324.6h.1M362.4 324.5v.1M362.4 323.4l-.1 .2M362.4 322.2v1.2M362.4 322.1h.1M362.4 321.2l-.1 4.2M362.4 321.1a550.1 550.1 0 0 0-86.7 .3M362.4 321.1v1M371.2 336.7h17.8v6.4h-17.8zM374.2 338h5.1l-2 3.5h-5.1zM380 336.7v6.4M6.3 359.8h3.1"/>
<path d="M549.4 359.8h3M444 384h105.4M444 387.9h105.4M444 380.2v42.2M444 395.5h42.7M444 391.7h105.4M469.1 380.2v15.3M486.7 380.2v42.2M549.4 380.2h-154.2v42.2M395.3 407.1h48.7M444 413.3h42.7M472.5 416.3l12.1-2v6.9l-12.1-2z"/>
<path d="M481 404.5h.9M481 403.6h.9M481 407h.9M481 406.1h.9M481 409.6h.9M481 408.7h.9M481 412.1h.9M481 411.2h.9M481.5 403.2v.8M481.5 405.7v.9M481.5 408.2v.9M481.5 410.8v.9"/>
<path d="M486.7 418.6h62.7M486.7 411h62.7M497.3 411v7.6M518 418.6v3.8M538.7 411v7.6M69.8 422.4v3M139.7 422.4v3M209.5 422.4v3M279.4 422.4v3M279.4 422.4l.5 1.8h-1zM279.4 422.4l.3 1.8M279.4 422.4l-.3 1.8"/>
<path d="M349.2 422.4v3M419.1 422.4v3M488.9 422.4v3"/>
<circle cx="68.5" cy="175.9" r=".46"/>
<circle cx="68.6" cy="175.9" r=".62"/>
<circle cx="68.6" cy="175.9" r="1.25"/>
<circle cx="68.6" cy="175.9" r=".79"/>
<circle cx="138.6" cy="175.9" r=".63"/>
<circle cx="138.6" cy="175.9" r=".79"/>
<circle cx="138.6" cy="175.9" r="1.25"/>
<circle cx="138.6" cy="175.9" r=".46"/>
<circle cx="33.7" cy="186.6" r="1.41"/>
<circle cx="65.9" cy="233.6" r=".46"/>
<circle cx="65.9" cy="233.6" r=".62"/>
<circle cx="65.9" cy="233.6" r="1.25"/>
<circle cx="65.9" cy="233.6" r=".79"/>
<circle cx="140.9" cy="233.6" r=".62"/>
<circle cx="140.9" cy="233.6" r=".79"/>
<circle cx="140.9" cy="233.6" r="1.25"/>
<circle cx="465.5" cy="417.8" r="1.27"/>
<circle cx="465.5" cy="417.8" r="3"/>
</g>
<path d="M368.9 222.1h-99.5" fill="none" stroke="#000" stroke-width=".25" stroke-dasharray="1.3 .6" stroke-dashoffset=".4"/>
<path d="M461.7 417.8h7.6" fill="none" stroke="#000" stroke-width=".25" stroke-dasharray="15.2 1.3 1.3 1.3" stroke-dashoffset="13.3"/>
<path d="M465.5 413.8v7.9" fill="none" stroke="#000" stroke-width=".25" stroke-dasharray="15.2 1.3 1.3 1.3" stroke-dashoffset="13.2"/>
<path d="M471.4 417.8h14.2" fill="none" stroke="#000" stroke-width=".25" stroke-dasharray="15.2 1.3 1.3 1.3" stroke-dashoffset="10.1"/>
<g fill="#000">
<path d="M268.4 92.3l.5 3.3h-1zM267.9 109.2h1l-.5 3.3zM256.1 320.1l1-.1-.2 3.4zM257 324.4l.9 3.2-1 .1z"/>
<path d="M275.8 148.5l3.3-.5v1zM359.1 148l3.3 .5-3.3 .5zM258.9 275.3h1l-.5 3.3zM259.4 157.7l.5 3.3h-1zM355.1 287.1l3.3 .5-3.3 .5zM275.7 287.6l3.4-.5v1zM194.7 150.4l3.3 .6-3.3 .5zM219.1 151l3.3-.6v1.1zM65.4 178.3l.7 .8 2-2.7zM166.3 175.9l.5 3.3h-1.1zM165.7 230.3h1.1l-.5 3.3zM65.9 293.4l3.3-.5v1.1zM137.6 292.9l3.3 .5-3.3 .6zM68.6 146.6l3.3-.5v1zM135.3 146.1l3.3 .5-3.3 .5z"/>
<path d="M368.9 209.4l1 6.4h-2zM269.4 209.4l1 6.4h-2zM358.7 265.4a.34 .34 0 0 0 .1 .5 .34 .34 0 0 0 .4-.3 .34 .34 0 0 0-.5-.3l.2 .3zM279.3 266a.34 .34 0 0 0 0 .5 .34 .34 0 0 0 .5-.1 .34 .34 0 0 0-.2-.5l-.1 .3 .1-.3zM342 326.1l3.1 1.3-.5 .9z"/>
</g>
<text font-size="7.1" x="18.5" y="367.6">NOTE: CRITICAL DIMENSIONS ARE SHOWN CIRCLED.</text>
<g font-size="4.8">
<text x="490.7" y="417.9">C</text>
<text x="542.9" y="417.9">1</text>
</g>
<g font-size="4.2">
<text x="264.3" y="103.2">60.8</text>
<text x="91.2" y="147.9">210.00</text>
<text x="104.1" y="145.6">+0.20</text>
<text x="104.6" y="149.8">-0.20</text>
<text x="204.3" y="152.6">63.3</text>
<text x="314.6" y="150.1">259.8</text>
<text x="36" y="188.2">3.75 4X</text>
<text x="167.3" y="203.8">+0.20</text>
<text x="154.4" y="206.1">173.02</text>
<text x="167.9" y="207.9">-0.20</text>
<text x="268" y="207.6">A</text>
<text x="367.5" y="207.6">A</text>
<text x="254.1" y="223.7">362.8</text>
<text x="104.1" y="292.5">+0.20</text>
<text x="184.2" y="293.6">DO NOT GATE SURFACES ON THIS SIDE</text>
<text x="312.7" y="289.2">247.9</text>
<text x="380" y="293.7">YS 1284 A THIS SURFACE ON THIS SIDE</text>
<text x="91.2" y="294.8">225.00</text>
<text x="104.6" y="296.6">-0.20</text>
<text x="219.1" y="315.4">3.00 NOMINAL</text>
<text x="381.6" y="341.5">1.5</text>
<text x="389.8" y="340.9">PART FLATNESS MAX DEVIATION</text>
<text x="306" y="347.3">SECTION A-A</text>
</g>
<g font-size="3.5">
<text x="19.9" y="379.5">NOTES (UNLESS OTHERWISE SPECIFIED):</text>
<text x="19.9" y="386.6">1.</text>
<text x="29.9" y="386.6">PART TO BE INJECTION MOLDED</text>
<text x="19.9" y="390.1">2.</text>
<text x="19.9" y="393.6">3.</text>
<text x="29.9" y="390.1">MATERIAL: GENERIC ABS</text>
<text x="29.9" y="393.6">COLOR: PANTONE 381</text>
<text x="19.9" y="397.2">4.</text>
<text x="19.9" y="400.7">5.</text>
<text x="29.9" y="397.2">FINISH: SEE NOTE FOR YICK SANG TEXTURE EXTERNAL OF PART ONLY</text>
<text x="29.9" y="400.7">PART TO BE FREE OF ALL DENTS, DEFECTS, SCRATCHES, OIL AND DEBRIS.</text>
<text x="19.9" y="404.2">6.</text>
<text x="19.9" y="407.8">7.</text>
<text x="29.9" y="404.2">USE SUPPLIED 3D DATA FILES FOR TOOLING; DRAWING PROVIDED FOR REFERENCE.</text>
<text x="29.9" y="407.8">ALL GATES TO BE INTERNAL ON PART AS NOTED</text>
</g>
<g font-size="3.2">
<text x="34.6" y="9.1">1</text>
<text x="103.8" y="9.1">2</text>
<text x="173" y="9">3</text>
<text x="244.3" y="9.2">4</text>
<text x="314.9" y="9.1">5</text>
<text x="6.8" y="35.2">F</text>
<text x="7" y="107.6">E</text>
<text x="550" y="107.6">E</text>
<text x="6.9" y="179.3">D</text>
<text x="550" y="179.5">D</text>
<text x="7" y="251.3">C</text>
<text x="550.1" y="251.5">C</text>
<text x="550.1" y="324">B</text>
<text x="6.9" y="324">B</text>
<text x="7" y="396.4">A</text>
<text x="550.2" y="396.3">A</text>
<text x="395.8" y="402.8">631 Hicks St., Brooklyn, NY 11231</text>
<text x="34.4" y="425.2">1</text>
<text x="104" y="425.2">2</text>
<text x="173.3" y="425.2">3</text>
<text x="244" y="425.2">4</text>
<text x="314.9" y="425.2">5</text>
<text x="382.7" y="425.2">6</text>
<text x="451.8" y="425.2">7</text>
<text x="522.8" y="425.2">8</text>
</g>
<g font-size="3.1">
<text x="508.7" y="386.9">1844</text>
<text x="409.7" y="410.5">CONFIDENTIAL</text>
<text x="498.1" y="416.6">1844_006_rev_05</text>
<text x="496.9" y="421.7">SCALE 1:3</text>
<text x="524.6" y="421.7">SHEET 1 OF 1</text>
</g>
<g font-size="2.8">
<text x="468.1" y="14.2">REVISIONS</text>
<text x="401.9" y="21.3">REV.</text>
<text x="452.2" y="21.3">DESCRIPTION</text>
<text x="518.6" y="21.3">DATE</text>
<text x="532.7" y="21.3">APPROVED</text>
<text x="404.1" y="27.9">1</text>
<text x="409.5" y="27.9">INITIAL RELEASE OF DRAWING</text>
<text x="516.9" y="27.9">2/21/14</text>
<text x="538.2" y="27.9">RJT</text>
<text x="404.1" y="34.5">2</text>
<text x="409.5" y="34.5">PART RELEASED FOR TOOLING</text>
<text x="516.9" y="34.5">3/21/14</text>
<text x="538.2" y="34.5">RJT</text>
<text x="404.1" y="41.1">3</text>
<text x="409.5" y="41.1">CHANGED LOCATION AND HEIGHT OF SMALL STANDOFFS</text>
<text x="516.9" y="41.1">3/24/14</text>
<text x="538.2" y="41.1">RJT</text>
<text x="404.1" y="47.7">4</text>
<text x="409.5" y="47.7">MODIFIED CRITICAL AND UNSPECIFIED TOLERANCES</text>
<text x="517.7" y="47.7">4/7/14</text>
<text x="538.2" y="47.7">RJT</text>
<text x="404.1" y="54.3">5</text>
<text x="409.5" y="54.3">REDUCED BOSS SIZE AND DRAFT</text>
<text x="516.9" y="54.3">5/29/14</text>
<text x="538.2" y="54.3">RJT</text>
</g>
<g font-size="2.4">
<text x="444.8" y="383.2">ENGINEERED</text>
<text x="487.3" y="383.2">PREPARED FOR</text>
<text x="444.8" y="387">DRAWN</text>
<text x="487.3" y="386.9">PROJECT</text>
<text x="444.8" y="394.6">APPROVED</text>
<text x="444.8" y="390.8">CHECKED</text>
<text x="487.2" y="394.6">PART NAME</text>
<text x="487.2" y="390.8">JOB NUMBER</text>
<text x="444.9" y="400.9">OTHERWISE SPECIFIED. DO NOT SCALE.</text>
<text x="449.1" y="398.6">DIMENSIONS ARE IN MM UNLESS</text>
<text x="444.8" y="404.4">UNSPECIFIED</text>
<text x="444.8" y="406.7">TOLERANCES Over 6 up to 30</text>
<text x="459.9" y="404.5">Over 3 up to 6</text>
<text x="482.2" y="404.5">.1</text>
<text x="482.2" y="407">.2</text>
<text x="399.2" y="413.6">UNAUTHORIZED USE, DISTRIBUTION, OR</text>
<text x="459.9" y="409.6">Over 30 up to 120</text>
<text x="459.9" y="412.1">Over 120 up to 400</text>
<text x="482.2" y="409.6">.3</text>
<text x="482.2" y="412.1">.5</text>
<text x="490" y="413.4">SIZE</text>
<text x="498.1" y="413.4">PART NUMBER</text>
<text x="539.3" y="413.4">REVISION</text>
<text x="397.1" y="416.1">REPRODUCTION OF THIS DESIGN, DRAWING,</text>
<text x="397.4" y="418.7">OR INFORMATION IS STRICTLY PROHIBITED.</text>
<text x="448.1" y="418.9">ANGLE</text>
<text x="448.4" y="416.6">THIRD</text>
<text x="408" y="421.2">ALL RIGHTS RESERVED.</text>
<text x="445" y="421.2">PROJECTION</text>
</g>
</svg>
